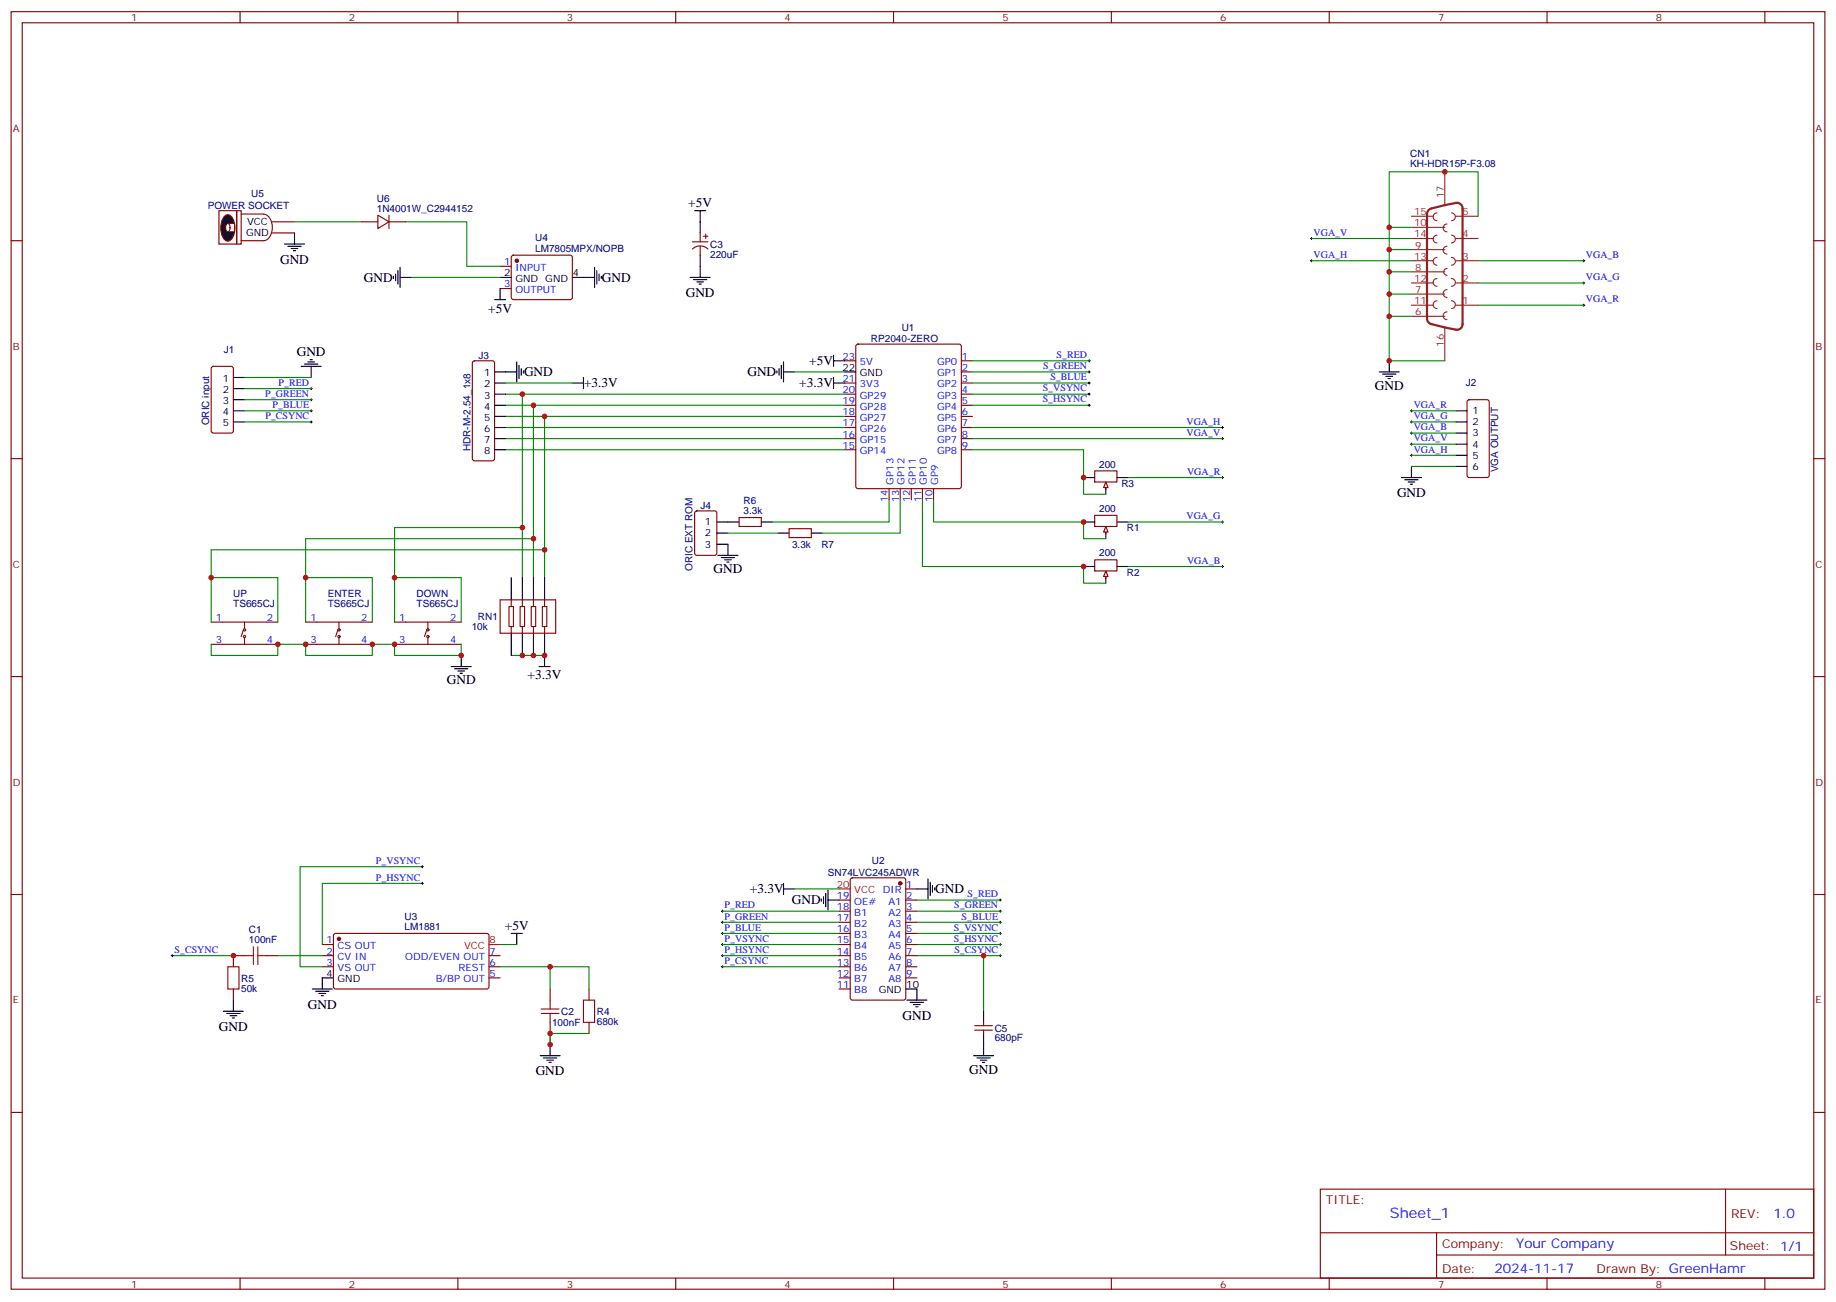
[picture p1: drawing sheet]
<svg xmlns="http://www.w3.org/2000/svg" width="583mm" height="413mm" viewBox="0 0 583 413" stroke-linecap="round" stroke-linejoin="round" font-family="sans-serif">
<g fill="none" stroke="#870000" stroke-width=".35">
<path d="M3.5 3.7h575.8v405.3h-575.8zM7.1 7.2h568.6v398.3h-568.6zM76.2 3.7v3.5M145.3 3.7v3.5M214.5 3.7v3.5M283.6 3.7v3.5M352.8 3.7v3.5M421.9 3.7v3.5M491.1 3.7v3.5M560.2 3.7v3.5M3.5 76.4h3.6M575.7 76.4h3.6"/>
<path d="M67.3 116.4l.4-.2h5.7l.6 .5 .1 20-.5 .7h-5.9l-.6-.5-.1-20zM268.1 114.5h3.5M271.9 109.4l.4-.2h32.1l.5 .2 .3 .5v44.4l-.3 .5-.5 .2h-32.1l-.5-.2-.2-.5v-44.4zM305.2 114.5h3.5M305.2 118h3.5M268.1 121.5h3.5M268.1 125.1h3.5M268.1 128.6h3.5M268.1 132.1h3.5M268.1 135.6h3.5M268.1 139.2h3.5M305.2 121.5h3.5"/>
<path d="M305.2 125.1h3.5M305.2 128.6h3.5M305.2 132.1h3.5M305.2 135.6h3.5M305.2 139.2h3.5M465.9 127l.5-.2h5.6l.7 .5v23.5l-.4 .7h-5.9l-.7-.4v-23.6zM3.5 145.5h3.6M268.1 142.7h3.5M282.2 155v3.6M285.8 155v3.6M289.3 155v3.6M292.8 155v3.6"/>
<path d="M296.3 155v3.6M305.2 142.7h3.5M347.5 149.4h7v3.5h-7zM351 153.6v1.8M575.7 145.5h3.6M3.5 214.7h3.6M575.7 214.7h3.6M3.5 283.8h3.6M575.7 283.8h3.6M3.5 353h3.6M575.7 353h3.6M419.1 377.3h156.6v28.2h-156.6z"/>
<path d="M547.7 377.3v20.9M419.1 391.1h156.5M456 398.2h119.6M456 391.1v14.2M76.2 405.5v3.5M145.3 405.5v3.5M214.5 405.5v3.5M283.6 405.5v3.5M352.8 405.5v3.5M421.9 405.5v3.5M491.1 405.5v3.5M560.2 405.5v3.5"/>
</g>
<g fill="none" stroke="#000" stroke-width=".35">
<path d="M74.1 119.8h3.5M95.6 116.2h6.4M96.7 115.5h4.2M97.7 114.8h2.1M98.4 114.1h.7M98.8 116.2v3.6M268.1 118h3.5M74.1 130.4h3.5M74.1 133.9h3.5M74.1 123.3h3.5M74.1 126.8h3.5M462.1 130.4h3.6"/>
<path d="M462.1 133.9h3.6M462.1 137.4h3.6M344 151.5h3.5M351 153.3v3.5M354.5 151.5h3.6M444.9 151.5h6.3M445.9 152.2h4.2M447 152.9h2.1M447.7 153.6h.7M448 148v3.5M462.1 140.9h3.6M462.1 144.5h3.6"/>
<path d="M462.1 148h3.6M248.7 282h3.5M248.7 280.3v3.5"/>
</g>
<g fill="none" stroke="#000" stroke-width=".32">
<path d="M447.7 130.4h.7M447.7 133.9h.7M447.7 137.4h.7M448 130v.7M448 133.5v.7M448 137.1v.7M387.7 151.5h.7M388.1 151.2v.7M447.7 140.9h.7M447.7 144.5h.7M448 140.6v.7M448 144.1v.7"/>
<path d="M387.7 165.6h.7M387.7 179.7h.7M388.1 165.3v.7M388.1 179.4v.7"/>
</g>
<path d="M77.6 119.8h21.2M448 130.4h14.1M448 133.9h14.1M448 137.4h14.1M448 140.9h14.1M448 144.5h14.1M448 148h14.1" fill="none" stroke="#008700" stroke-width=".35"/>
<path d="M351 152.9l.7 1.8h-1.4z" fill="#f0f0f0" stroke="#870000" stroke-width=".35"/>
<path d="M344 165.6h3.5M351 167.4v3.5M354.5 165.6h3.6" fill="none" stroke="#000" stroke-width=".35"/>
<path d="M347.5 163.5h7v3.5h-7zM351 167.7v1.8" fill="none" stroke="#870000" stroke-width=".35"/>
<path d="M351 167l.7 1.8h-1.4z" fill="#f0f0f0" stroke="#870000" stroke-width=".35"/>
<path d="M344 179.7h3.5M354.5 179.7h3.6M351 181.5v3.5" fill="none" stroke="#000" stroke-width=".35"/>
<path d="M347.5 177.6h7v3.6h-7zM351 181.9v1.7" fill="none" stroke="#870000" stroke-width=".35"/>
<path d="M351 181.2l.7 1.7h-1.4z" fill="#f0f0f0" stroke="#870000" stroke-width=".35"/>
<g fill="none" stroke="#000" stroke-width=".32">
<path d="M415.9 75.7h.7M416.3 75.3v.7M415.9 82.7h.7M416.3 82.4v.7M502.4 96.8h.7M502.4 89.8h.7M502.4 82.7h.7M502.7 82.4v.7M502.7 89.4v.7M502.7 96.5v.7M345.4 114.5h.7M345.4 118h.7"/>
<path d="M345.7 114.1v.7M345.7 117.7v.7M98.4 123.3h.7M98.4 126.8h.7M98.4 130.4h.7M98.4 133.9h.7M98.8 122.9v.7M98.8 126.5v.7M98.8 130v.7M98.8 133.5v.7M345.4 128.6h.7M345.4 125.1h.7"/>
<path d="M345.4 121.5h.7M345.7 121.2v.7M345.7 124.7v.7M345.7 128.2v.7M387.7 135.6h.7M387.7 139.2h.7M388.1 135.3v.7M388.1 138.8v.7M133.7 275h.7M134.1 274.6v.7M134.1 279.9v.7M133.7 280.3h.7"/>
<path d="M229 289.1h.7M229 292.6h.7M229 296.2h.7M229 299.7h.7M229.3 288.7v.8M229.3 292.3v.7M229.3 295.8v.7M229.3 299.3v.7M317.1 285.6h.8M317.1 289.1h.8M317.1 292.6h.8M317.1 296.2h.8"/>
<path d="M317.1 299.7h.8M317.5 285.2v.7M317.5 288.7v.8M317.5 292.3v.7M317.5 295.8v.7M317.5 299.3v.7M54.3 303.2h.7M54.7 302.9v.7M229 303.2h.7M229 306.7h.7M229.3 302.9v.7M229.3 306.4v.7"/>
<path d="M317.1 303.2h.8M317.5 302.9v.7"/>
</g>
<g fill="none" stroke="#008700" stroke-width=".35">
<path d="M128.8 70.4h19.4v14.1h10.5M416.3 75.7h31.7M441 79.2h7M448 72.1h-7v28.3h7M469.2 68.6v-14.1h-28.2v17.6M130.5 88h28.2M416.3 82.7h31.7M441 93.3h7M441 86.3h7M469.2 96.8h33.5M469.2 82.7h33.5M469.2 89.8h33.5"/>
<path d="M252.2 118h15.9M308.7 114.5h37M308.7 118h37M441 100.4v14.1h17.6M77.6 123.3h21.2M77.6 126.8h21.2M77.6 130.4h21.2M77.6 133.9h21.2M160.5 121.5h21.2M160.5 125.1h107.6M160.5 128.6h107.6M160.5 135.6h107.6"/>
<path d="M160.5 139.2h107.6M160.5 132.1h107.6M308.7 121.5h37M308.7 125.1h37M308.7 128.6h37M308.7 135.6h79.4M308.7 139.2h79.4M160.5 142.7h107.6M292.8 158.6v21.1h51.2v5.3h7M296.3 158.6v7h47.7v5.3h7M308.7 142.7h35.3v14.1h7M358.1 151.5h30"/>
<path d="M358.1 165.6h30M358.1 179.7h30M134.1 275h-38.9v31.7h7.1M134.1 280.3h-31.8v19.4M158.7 299.7h5.3M229.3 299.7h37M229.3 296.2h37M229.3 292.6h37M229.3 289.1h37M252.2 282h14.1M291 299.7h26.5M291 296.2h26.5"/>
<path d="M291 292.6h26.5M291 289.1h26.5M291 285.6h26.5M54.7 303.2h19.4M88.2 303.2h14.1M158.7 306.7h28.3v7.1M174.6 306.7v7.1M229.3 303.2h37M229.3 306.7h37M291 303.2h26.5M312.2 303.2v17.7M174.6 327.9v3.5v-3.5h12.4"/>
</g>
<g fill="none" stroke="#000" stroke-width=".35">
<path d="M90.3 77.4h6.4M91.4 78.1h4.2M92.4 78.8h2.1M93.1 79.6h.7M93.5 73.9v3.5M220.5 66.9h3.5M222.2 66.9v7M124.9 87.7v.7M125.6 87v2.1M126.3 85.9v4.2M127 88h3.5M127 84.8v6.4"/>
<path d="M157 95.1h3.5M158.7 88h3.6M158.7 91.5v3.6M181.7 88h7M188.7 84.8v6.4M189.4 85.9v4.2M190.1 87v2.1M190.9 87.7v.7M219.1 88h6.3M220.1 88.7h4.3M221.2 89.4h2.1M221.9 90.1h.7"/>
<path d="M222.2 81v7M157 118h7M164 114.8v6.4M164.7 115.9v4.2M165.5 116.9v2.2M166.2 117.7v.7M185.2 119.8v3.5M246.6 117.7v.7M247.3 116.9v2.2M248 115.9v4.2M248.7 118h3.5M248.7 114.8v6.4"/>
<path d="M264.6 114.5h3.5M264.6 112.7v3.5M264.6 119.8v3.5M437.8 118h6.3M438.9 118.7h4.2M439.9 119.4h2.1M441 114.5v3.5M157 121.5h3.5M157 125.1h3.5M157 128.6h3.5M157 132.1h3.5M157 135.6h3.5"/>
<path d="M157 139.2h3.5M181.7 121.5h3.5M264.6 121.5h3.5M440.6 120.1h.7M157 142.7h3.5M294.6 278.9v6.3M295.3 279.9v4.3M162.3 296.2h3.5M164 296.2v3.5M260.7 285.2v.7M261.4 284.5v2.1M262.1 283.5v4.2"/>
<path d="M262.8 285.6h3.5M262.8 282.4v6.3M291 282h3.6M296 281v2.1M296.7 281.7v.7M74.1 317.3v3.6M99.1 313.8h6.4M100.2 314.5h4.2M101.2 315.2h2.2M102 315.9h.7M105.8 310.3h-3.5v3.5M287.5 313.8h3.5v3.5"/>
<path d="M287.9 317.3h6.3M288.9 318h4.3M290 318.7h2.1M290.7 319.4h.7M70.9 320.9h6.4M72 321.6h4.2M73 322.3h2.1M73.7 323h.7M171.4 335h6.4M172.5 335.7h4.2M173.6 336.4h2.1M174.3 337.1h.7"/>
<path d="M174.6 331.4v3.6M309 335h6.4M310.1 335.7h4.2M311.1 336.4h2.2M311.9 337.1h.7M312.2 320.9v3.5M312.2 327.9v7.1"/>
</g>
<path d="M155.2 299.7h3.5M266.3 282h3.6" fill="none" stroke="#f00" stroke-width=".35"/>
<g fill="none" stroke="#870000" stroke-width=".35">
<path d="M69.5 66.9h5.6v10.5h-5.6zM75.1 66.9h1.5v10.5h-1.5zM76.6 67.9l7 .1a3.7 3.7 0 0 1 2.8 4.2 3.7 3.7 0 0 1-2.8 4.2h-7M86.4 70.4h7.1M86.4 73.9h7.1M219.8 76.7h4.9M219.8 79a3.5 3.5 0 0 1 4.9 0M222.2 73.9v2.8M222.2 78.1v2.9M223.3 75h1.4M224 74.3v1.4M158.7 84.5h3.6"/>
<path d="M158.7 91.5h3.6M162.5 81.2l.5-.2h18l.5 .2 .2 .5-.1 12.9-.6 .5-18.3-.1-.4-.6v-12.7zM150.2 114.7l.4-.2h5.7l.5 .2 .2 .5v30.3l-.2 .5-.5 .2h-5.7l-.5-.2-.2-.5v-30.3zM270.1 278.7l.5-.2h16.2l.7 .4v37.7l-.4 .7h-16.5l-.7-.4v-37.7zM102.3 299.7h3.5M106.1 296.4l.4-.2h48.3l.4 .7v16.5l-.7 .4-48.2-.1-.5-.6v-16.2zM266.3 299.7h3.6M266.3 285.6h3.6M266.3 289.1h3.6M266.3 292.6h3.6M266.3 296.2h3.6M287.5 299.7h3.5"/>
<path d="M287.5 282h3.5M287.5 285.6h3.5M287.5 289.1h3.5M287.5 292.6h3.5M287.5 296.2h3.5M74.1 313.8v3.5M77.6 303.2h-3.5v3.5M84.7 303.2h3.5M102.3 303.2h3.5M102.3 306.7h3.5M155.2 303.2h3.5M155.2 306.7h3.5"/>
<path d="M155.2 310.3h3.5M174.6 313.8v3.5M187 313.8v3.5M266.3 303.2h3.6M266.3 306.7h3.6M266.3 310.3h3.6M266.3 313.8h3.6M287.5 303.2h3.5M287.5 306.7h3.5M287.5 310.3h3.5M174.6 324.4v3.5M187 324.4v3.5"/>
<path d="M309.4 326.8h5.6M309.4 325.4h5.6M312.2 324.4v1M312.2 326.8v1.1"/>
</g>
<g fill="#870000" stroke="#870000" stroke-width=".35">
<circle cx="107.6" cy="297.9" r=".53"/>
<circle cx="285.7" cy="280.3" r=".53"/>
<circle cx="164" cy="82.7" r=".53"/>
</g>
<path d="M72.3 306.7h3.5v7.1h-3.5zM77.6 303.2h2.8M80.4 300.4v5.6M81.8 303.2h2.9M81.8 300.4v5.6M174.6 317.3v2.8M185.2 317.3h3.5v7.1h-3.5zM171.8 321.6h5.6M171.8 320.1h5.6M174.6 321.6v2.8" fill="none" stroke="#a10000" stroke-width=".35"/>
<g fill="none" stroke="#8c2424" stroke-width=".35">
<path d="M458.6 54.5v10.6M448 79.2h10.6M448 75.7h7.1M448 72.1h10.6M448 68.6h7.1M456.1 74.6a1.23 1.23 0 0 0-1.2 1.2 1.23 1.23 0 0 0 1.2 1.3M456.1 67.6a1.23 1.23 0 0 0-1.2 1.2 1.23 1.23 0 0 0 1.2 1.2M459.3 78.1a1.23 1.23 0 0 0-1.2 1.3 1.23 1.23 0 0 0 1.2 1.2M459.3 71.1a1.23 1.23 0 0 0-1.2 1.2 1.23 1.23 0 0 0 1.2 1.3M460.7 74.6a1.23 1.23 0 0 1 1.3 1.2 1.23 1.23 0 0 1-1.3 1.3M460.7 67.6a1.23 1.23 0 0 1 1.3 1.2 1.23 1.23 0 0 1-1.3 1.2M462.1 75.7h7.1"/>
<path d="M462.1 68.6h7.1M448 96.8h7.1M448 93.3h10.6M448 89.8h7.1M448 86.3h10.6M448 82.7h7.1M456.1 88.4a1.23 1.23 0 0 0-1.2 1.2 1.23 1.23 0 0 0 1.2 1.2M456.1 81.7a1.23 1.23 0 0 0-1.2 1.2 1.23 1.23 0 0 0 1.2 1.2M456.1 95.4a1.23 1.23 0 0 0-1.2 1.3 1.23 1.23 0 0 0 1.2 1.2M459.3 91.9a1.23 1.23 0 0 0-1.2 1.2 1.23 1.23 0 0 0 1.2 1.3M459.3 85.2a1.06 1.06 0 0 0-1 1.1 1.06 1.06 0 0 0 1 1M459.3 99a1.23 1.23 0 0 0-1.2 1.2 1.23 1.23 0 0 0 1.2 1.2"/>
<path d="M460.7 88.4a1.23 1.23 0 0 1 1.3 1.2 1.23 1.23 0 0 1-1.3 1.2M460.7 95.4a1.23 1.23 0 0 1 1.3 1.3 1.23 1.23 0 0 1-1.3 1.2M460.7 81.7a1.23 1.23 0 0 1 1.3 1.2 1.23 1.23 0 0 1-1.3 1.2M462.1 96.8h7.1M462.1 89.8h7.1M462.1 82.7h7.1M448 100.4h10.6M458.6 103.9v10.6"/>
</g>
<path d="M453.5 66.6l.9-.5a32.1 32.1 0 0 1 8.1-1.8l1.3 .6 .5 1.2v36.7a1.77 1.77 0 0 1-2.2 1.8l-7.7-1.8a1.8 1.8 0 0 1-1.4-1.7v-33.2z" fill="none" stroke="#8c2424" stroke-width=".71"/>
<path d="M71.4 68.5a1.58 1.58 0 0 1 2.5 .9 6.3 6.3 0 0 1-.7 6.8 1.58 1.58 0 0 1-2.5-.9 6.3 6.3 0 0 1 .7-6.8z" fill="#000" stroke="#870000" stroke-width=".35"/>
<g fill="#fff" stroke="#870000" stroke-width=".35">
<path d="M72.3 70.9h2.1v2.7h-2.1z"/>
<path d="M71.9 71.2a.47 .47 0 0 1 .4-.3 .47 .47 0 0 1 .4 .3 1.68 1.68 0 0 1-.4 2.4 1.68 1.68 0 0 1-.4-2.4z"/>
</g>
<g fill="none" stroke="#870000" stroke-width=".35">
<path d="M114.7 70.4h5.2M119.9 68.3l3.6 2.1-3.6 2.1zM123.5 68.3v4.2M123.5 70.4h5.3M220.7 162.3l.5-.2h5.6l.7 .4v13l-.4 .7h-5.9l-.7-.4v-13zM234.6 164.2h7.1v2.8h-7.1zM250.5 167.7h7v2.9h-7zM67 197.4h21.2M77.3 199.8l-.7 2.2M77.6 197.4v2.1M97 197.4h21.2M107.2 199.8l-.7 2.2"/>
<path d="M107.6 197.4v2.1M125.2 197.4h21.2M135.5 199.8l-.7 2.2M135.8 197.4v2.1M158.7 190.3h17.7v10.6h-17.7zM161.6 192.4h1.4v6.4h-1.4zM162.3 190.3v2.1M162.3 198.8v2.1M165.1 192.4h1.4v6.4h-1.4zM165.8 190.3v2.1M165.8 198.8v2.1M168.6 192.4h1.4v6.4h-1.4z"/>
<path d="M169.3 190.3v2.1M169.3 198.8v2.1M172.2 192.4h1.4v6.4h-1.4zM172.9 190.3v2.1M172.9 198.8v2.1M67 204.4h21.2M77.6 202.3v2.1M97 204.4h21.2M107.6 202.3v2.1M125.2 204.4h21.2M135.8 202.3v2.1"/>
<circle cx="77.6" cy="199.8" r=".35"/>
<circle cx="107.6" cy="199.8" r=".35"/>
<circle cx="135.8" cy="199.8" r=".35"/>
<circle cx="77.6" cy="202" r=".35"/>
<circle cx="107.6" cy="202" r=".35"/>
<circle cx="135.8" cy="202" r=".35"/>
</g>
<g fill="none" stroke="#008700" stroke-width=".35">
<path d="M93.5 70.4h21.2M165.8 125.1v42.3h-40.6v15.9M169.3 128.6v42.3h-72.3v12.4M172.9 132.1v42.3h-105.9v8.9M282.2 158.6v7h-37M285.8 158.6v10.6h-24.7M165.8 167.4v15.9M169.3 170.9v12.4M172.9 174.4v8.9M231.1 169.2h15.8M67 197.4v-14.1h21.2v14.1M97 197.4v-14.1h21.2v14.1"/>
<path d="M125.2 197.4v-14.1h21.2v14.1M67 204.4v3.6h21.2v-3.6h8.8v3.6h21.2v-3.6h7v3.6h21.2v-3.6M162.3 208h10.6"/>
</g>
<g fill="none" stroke="#000" stroke-width=".35">
<path d="M227.5 172.7h3.6v3.5M227.5 165.6h7.1M227.5 169.2h3.6M227.9 176.2h6.3M229 176.9h4.2M230 177.6h2.1M230.7 178.3h.7M241.7 165.6h3.5M246.9 169.2h3.6M257.5 169.2h3.6M162.3 183.3v7M165.8 183.3v7"/>
<path d="M169.3 183.3v7M172.9 183.3v7M143.2 211.5h6.4M144.3 212.2h4.2M145.3 212.9h2.2M146 213.6h.8M146.4 208v3.5M162.3 200.9v7.1M165.8 200.9v7.1M169.3 200.9v7.1M171.1 211.5h3.5M172.9 200.9v10.6"/>
</g>
<g fill="#c00">
<circle cx="74.1" cy="303.2" r=".88"/>
<circle cx="174.6" cy="331.4" r=".88"/>
<circle cx="174.6" cy="327.9" r=".88"/>
<circle cx="174.6" cy="306.7" r=".88"/>
<circle cx="344" cy="151.5" r=".88"/>
<circle cx="344" cy="165.6" r=".88"/>
<circle cx="344" cy="179.7" r=".88"/>
<circle cx="312.2" cy="303.2" r=".88"/>
<circle cx="441" cy="93.3" r=".88"/>
<circle cx="441" cy="86.3" r=".88"/>
<circle cx="441" cy="79.2" r=".88"/>
<circle cx="441" cy="100.4" r=".88"/>
<circle cx="441" cy="72.1" r=".88"/>
<circle cx="458.6" cy="54.5" r=".88"/>
<circle cx="441" cy="114.5" r=".88"/>
<circle cx="118.2" cy="204.4" r=".88"/>
<circle cx="125.2" cy="204.4" r=".88"/>
<circle cx="88.2" cy="204.4" r=".88"/>
<circle cx="97" cy="204.4" r=".88"/>
<circle cx="146.4" cy="208" r=".88"/>
<circle cx="125.2" cy="183.3" r=".88"/>
<circle cx="97" cy="183.3" r=".88"/>
<circle cx="67" cy="183.3" r=".88"/>
<circle cx="165.8" cy="125.1" r=".88"/>
<circle cx="169.3" cy="128.6" r=".88"/>
<circle cx="172.9" cy="132.1" r=".88"/>
<circle cx="165.8" cy="167.4" r=".88"/>
<circle cx="169.3" cy="170.9" r=".88"/>
<circle cx="172.9" cy="174.4" r=".88"/>
<circle cx="169.3" cy="208" r=".88"/>
<circle cx="165.8" cy="208" r=".88"/>
<circle cx="172.9" cy="208" r=".88"/>
</g>
<text font-size="4.6" fill="#00f" x="441.2" y="386.3">Sheet_1</text>
<g font-size="4.2">
<text x="218.5" y="65.7">+5V</text>
<text x="88.9" y="83.7">GND</text>
<text x="115.5" y="89.5">GND</text>
<text x="191" y="89.5">GND</text>
<text x="217.7" y="94.3">GND</text>
<text x="155" y="99.2">+5V</text>
<text x="94.2" y="112.9">GND</text>
<text x="166.3" y="119.4">GND</text>
<text x="237.2" y="119.4">GND</text>
<text x="256.8" y="116">+5V</text>
<text x="185.4" y="122.9">+3.3V</text>
<text x="253.7" y="122.9">+3.3V</text>
<text x="436.4" y="123.6">GND</text>
<text x="443.4" y="157.8">GND</text>
<text x="226.5" y="181.9">GND</text>
<text x="167.5" y="215.5">+3.3V</text>
<text x="141.8" y="217.1">GND</text>
<text x="238" y="283.4">+3.3V</text>
<text x="251.4" y="287">GND</text>
<text x="296.9" y="283.4">GND</text>
<text x="160.3" y="295">+5V</text>
<text x="97.7" y="320">GND</text>
<text x="286.5" y="323.6">GND</text>
<text x="69.5" y="327.1">GND</text>
<text x="170" y="341.2">GND</text>
<text x="307.6" y="340.6">GND</text>
</g>
<g font-size="4.2" fill="#00f">
<text x="562.9" y="386.6">1.0</text>
<text x="481.3" y="396.1">Your Company</text>
<text x="474.4" y="403.9">2024-11-17</text>
</g>
<g font-size="3.9" fill="#800">
<text x="420.9" y="381.9">TITLE:</text>
<text x="549.5" y="386.6">REV:</text>
<text x="457.8" y="396.1">Company:</text>
<text x="549.1" y="396.7">Sheet: 1/1</text>
<text x="457.8" y="403.8">Date:</text>
<text x="506.8" y="403.8">Drawn By: GreenHamr</text>
</g>
<g font-size="3.2" fill="#800">
<text x="41.6" y="6.7">1</text>
<text x="110.8" y="6.7">2</text>
<text x="179.9" y="6.7">3</text>
<text x="249.1" y="6.7">4</text>
<text x="318.2" y="6.7">5</text>
<text x="387.3" y="6.7">6</text>
<text x="456.5" y="6.7">7</text>
<text x="525.6" y="6.7">8</text>
<text x="4.1" y="41.8">A</text>
<text x="576.3" y="41.8">A</text>
<text x="4.1" y="110.9">B</text>
<text x="576.3" y="110.9">B</text>
<text x="4.1" y="180.1">C</text>
<text x="576.3" y="180.1">C</text>
<text x="4.1" y="249.2">D</text>
<text x="576.3" y="249.2">D</text>
<text x="4.1" y="318.4">E</text>
<text x="576.3" y="318.4">E</text>
<text x="41.6" y="408.5">1</text>
<text x="110.8" y="408.5">2</text>
<text x="179.9" y="408.5">3</text>
<text x="249.1" y="408.5">4</text>
<text x="318.2" y="408.5">5</text>
<text x="387.3" y="408.5">6</text>
<text x="456.5" y="408.5">7</text>
<text x="525.6" y="408.5">8</text>
</g>
<g font-size="3.2" fill="#000080">
<text x="447.7" y="53.1">KH-HDR15P-F3.08</text>
<text x="447.7" y="49.9">CN1</text>
<text x="79.7" y="62.5">U5</text>
<text x="119.6" y="64">U6</text>
<text x="65.9" y="66.3">POWER SOCKET</text>
<text x="119.6" y="67.2">1N4001W_C2944152</text>
<text x="169.9" y="76.6">U4</text>
<text x="169.9" y="79.9">LM7805MPX/NOPB</text>
<text x="225.4" y="81.8">220uF</text>
<text x="225.4" y="78.6">C3</text>
<text x="286.2" y="104.9">U1</text>
<text x="71.1" y="112">J1</text>
<text x="151.8" y="113.9">J3</text>
<text x="276.4" y="108.6">RP2040-ZERO</text>
<text x="465.3" y="122.6">J2</text>
<text x="66.4" y="135" transform="rotate(-90 66.4 135)">ORIC input</text>
<text x="149.3" y="143.2" transform="rotate(-90 149.3 143.2)">HDR-M-2.54_1x8</text>
<text x="348.9" y="148.3">200</text>
<text x="475.6" y="149.9" transform="rotate(-90 475.6 149.9)">VGA OUTPUT</text>
<text x="356" y="154.4">R3</text>
<text x="222.4" y="161.4">J4</text>
<text x="236" y="159.9">R6</text>
<text x="236" y="163.2">3.3k</text>
<text x="348.9" y="162.5">200</text>
<text x="251.4" y="173.8">3.3k</text>
<text x="260.7" y="173.8">R7</text>
<text x="357.7" y="168.6">R1</text>
<text x="348.9" y="176.6">200</text>
<text x="219.8" y="181.2" transform="rotate(-90 219.8 181.2)">ORIC EXT ROM</text>
<text x="357.7" y="182.7">R2</text>
<text x="74" y="189.5">UP</text>
<text x="104" y="189.5">ENTER</text>
<text x="132.3" y="189.5">DOWN</text>
<text x="74" y="192.7">TS665CJ</text>
<text x="104" y="192.7">TS665CJ</text>
<text x="132.3" y="192.7">TS665CJ</text>
<text x="151.7" y="196.8">RN1</text>
<text x="149.8" y="199.9">10k</text>
<text x="276.7" y="274.1">U2</text>
<text x="262.8" y="277.9">SN74LVC245ADWR</text>
<text x="128.4" y="291.8">U3</text>
<text x="79" y="299.3">100nF</text>
<text x="79" y="296.1">C1</text>
<text x="128.4" y="295.1">LM1881</text>
<text x="76.6" y="311.4">R5</text>
<text x="76.6" y="314.7">50k</text>
<text x="178.2" y="322">C2</text>
<text x="189.4" y="322">R4</text>
<text x="175.2" y="325.6">100nF</text>
<text x="189.4" y="325.3">680k</text>
<text x="315.7" y="327.3">C5</text>
<text x="315.7" y="330.4">680pF</text>
</g>
<g font-size="3.2" fill="#8d2323">
<text x="458.3" y="63" transform="rotate(-90 458.3 63)">17</text>
<text x="448.9" y="71.8">10</text>
<text x="448.9" y="68.3">15</text>
<text x="464.3" y="68.3">5</text>
<text x="448.9" y="75.3">14</text>
<text x="464.3" y="75.3">4</text>
<text x="448.9" y="82.4">13</text>
<text x="449.2" y="78.8">9</text>
<text x="464.3" y="82.4">3</text>
<text x="448.9" y="89.4">12</text>
<text x="449.2" y="85.9">8</text>
<text x="464.3" y="89.4">2</text>
<text x="449.2" y="93">7</text>
<text x="448.9" y="96.5">11</text>
<text x="449.2" y="100">6</text>
<text x="464.3" y="96.5">1</text>
<text x="458.3" y="110" transform="rotate(-90 458.3 110)">16</text>
</g>
<g font-size="3.2">
<text x="78.4" y="71.4">VCC</text>
<text x="78.1" y="75">GND</text>
<text x="160.1" y="87.7">2</text>
<text x="163.6" y="89.4">GND</text>
<text x="173.1" y="89.4">GND</text>
<text x="181.9" y="87.7">4</text>
<text x="153.7" y="119.4">1</text>
<text x="267.4" y="117.7">22</text>
<text x="272.9" y="119.4">GND</text>
<text x="70.8" y="121.2">1</text>
<text x="70.8" y="124.7">2</text>
<text x="153.7" y="122.9">2</text>
<text x="70.8" y="128.2">3</text>
<text x="70.8" y="131.8">4</text>
<text x="153.7" y="126.5">3</text>
<text x="153.7" y="130">4</text>
<text x="467.4" y="131.4">1</text>
<text x="70.8" y="135.3">5</text>
<text x="153.7" y="133.5">5</text>
<text x="153.7" y="137.1">6</text>
<text x="467.4" y="134.9">2</text>
<text x="153.7" y="140.6">7</text>
<text x="467.4" y="138.5">3</text>
<text x="467.4" y="142">4</text>
<text x="153.7" y="144.1">8</text>
<text x="467.4" y="145.5">5</text>
<text x="467.4" y="149">6</text>
<text x="223.8" y="166.7">1</text>
<text x="223.8" y="173.7">3</text>
<text x="223.8" y="170.2">2</text>
<text x="103.6" y="309.9">4</text>
<text x="107.1" y="311.7">GND</text>
<text x="278.9" y="315.2">GND</text>
<text x="287.7" y="313.4">10</text>
</g>
<g font-size="3.2" fill="#00f">
<text x="417" y="74.8">VGA_V</text>
<text x="417" y="81.8">VGA_H</text>
<text x="503.4" y="81.8">VGA_B</text>
<text x="160.1" y="84.1">1</text>
<text x="163.6" y="85.9">INPUT</text>
<text x="503.4" y="88.9">VGA_G</text>
<text x="160.1" y="91.2">3</text>
<text x="163.6" y="93">OUTPUT</text>
<text x="503.4" y="96">VGA_R</text>
<text x="335.4" y="113.6">S_RED</text>
<text x="267.4" y="114.1">23</text>
<text x="272.9" y="115.9">5V</text>
<text x="297.5" y="115.9">GP0</text>
<text x="297.5" y="119.4">GP1</text>
<text x="305.3" y="114.1">1</text>
<text x="305.3" y="117.7">2</text>
<text x="331.1" y="117.1">S_GREEN</text>
<text x="84.2" y="125.9">P_GREEN</text>
<text x="88.4" y="122.4">P_RED</text>
<text x="267.4" y="124.7">20</text>
<text x="267.4" y="121.2">21</text>
<text x="272.9" y="122.9">3V3</text>
<text x="297.5" y="122.9">GP2</text>
<text x="305.3" y="121.2">3</text>
<text x="305.3" y="124.7">4</text>
<text x="331" y="124.2">S_VSYNC</text>
<text x="333.4" y="120.7">S_BLUE</text>
<text x="86.5" y="129.5">P_BLUE</text>
<text x="267.4" y="131.8">18</text>
<text x="267.4" y="128.2">19</text>
<text x="272.9" y="130">GP28</text>
<text x="272.9" y="126.5">GP29</text>
<text x="297.5" y="126.5">GP3</text>
<text x="297.5" y="130">GP4</text>
<text x="305.3" y="128.2">5</text>
<text x="305.3" y="131.8">6</text>
<text x="331" y="127.7">S_HSYNC</text>
<text x="448.7" y="129.5">VGA_R</text>
<text x="84.2" y="133">P_CSYNC</text>
<text x="267.4" y="135.3">17</text>
<text x="272.9" y="137.1">GP26</text>
<text x="272.9" y="133.5">GP27</text>
<text x="297.5" y="133.5">GP5</text>
<text x="297.5" y="137.1">GP6</text>
<text x="305.3" y="135.3">7</text>
<text x="376.6" y="134.8">VGA_H</text>
<text x="448.7" y="133">VGA_G</text>
<text x="448.7" y="136.5">VGA_B</text>
<text x="267.4" y="142.3">15</text>
<text x="267.4" y="138.8">16</text>
<text x="272.9" y="140.6">GP15</text>
<text x="297.5" y="140.6">GP7</text>
<text x="305.3" y="138.8">8</text>
<text x="305.3" y="142.3">9</text>
<text x="376.6" y="138.3">VGA_V</text>
<text x="448.7" y="140.1">VGA_V</text>
<text x="448.7" y="143.6">VGA_H</text>
<text x="272.9" y="144.1">GP14</text>
<text x="297.5" y="144.1">GP8</text>
<text x="283.6" y="153.7" transform="rotate(-90 283.6 153.7)">GP13</text>
<text x="287.2" y="153.7" transform="rotate(-90 287.2 153.7)">GP12</text>
<text x="290.7" y="153.7" transform="rotate(-90 290.7 153.7)">GP11</text>
<text x="294.2" y="153.7" transform="rotate(-90 294.2 153.7)">GP10</text>
<text x="297.7" y="153.7" transform="rotate(-90 297.7 153.7)">GP9</text>
<text x="376.8" y="150.6">VGA_R</text>
<text x="281.9" y="159.3" transform="rotate(-90 281.9 159.3)">14</text>
<text x="285.4" y="159.3" transform="rotate(-90 285.4 159.3)">13</text>
<text x="288.9" y="159.3" transform="rotate(-90 288.9 159.3)">12</text>
<text x="292.5" y="159.3" transform="rotate(-90 292.5 159.3)">11</text>
<text x="296" y="159.3" transform="rotate(-90 296 159.3)">10</text>
<text x="376.6" y="164.7">VGA_G</text>
<text x="376.8" y="178.9">VGA_B</text>
<text x="68.5" y="197">1</text>
<text x="84.7" y="197">2</text>
<text x="98.5" y="197">1</text>
<text x="114.7" y="197">2</text>
<text x="126.7" y="197">1</text>
<text x="142.9" y="197">2</text>
<text x="68.5" y="204.1">3</text>
<text x="84.7" y="204.1">4</text>
<text x="98.5" y="204.1">3</text>
<text x="114.7" y="204.1">4</text>
<text x="126.7" y="204.1">3</text>
<text x="142.9" y="204.1">4</text>
<text x="119.3" y="274.1">P_VSYNC</text>
<text x="119.3" y="279.4">P_HSYNC</text>
<text x="287.7" y="281.7">1</text>
<text x="265.7" y="285.2">19</text>
<text x="271.2" y="287">OE#</text>
<text x="280.2" y="283.5">DIR</text>
<text x="282" y="287">A1</text>
<text x="287.7" y="285.2">2</text>
<text x="307.1" y="284.7">S_RED</text>
<text x="230" y="291.7">P_GREEN</text>
<text x="230" y="288.2">P_RED</text>
<text x="265.7" y="292.3">17</text>
<text x="265.7" y="288.7">18</text>
<text x="271.2" y="290.5">B1</text>
<text x="282" y="290.5">A2</text>
<text x="287.7" y="288.7">3</text>
<text x="287.7" y="292.3">4</text>
<text x="302.9" y="288.2">S_GREEN</text>
<text x="305.2" y="291.7">S_BLUE</text>
<text x="103.6" y="299.3">1</text>
<text x="230" y="298.8">P_VSYNC</text>
<text x="230" y="295.3">P_BLUE</text>
<text x="265.7" y="299.3">15</text>
<text x="265.7" y="295.8">16</text>
<text x="271.2" y="297.6">B3</text>
<text x="271.2" y="294">B2</text>
<text x="282" y="294">A3</text>
<text x="282" y="297.6">A4</text>
<text x="287.7" y="295.8">5</text>
<text x="287.7" y="299.3">6</text>
<text x="302.8" y="295.3">S_VSYNC</text>
<text x="302.8" y="298.8">S_HSYNC</text>
<text x="55.4" y="302.3">S_CSYNC</text>
<text x="103.6" y="302.9">2</text>
<text x="107.1" y="304.6">CV IN</text>
<text x="107.1" y="301.1">CS OUT</text>
<text x="128.6" y="304.6">ODD/EVEN OUT</text>
<text x="155.4" y="302.9">7</text>
<text x="230" y="302.3">P_HSYNC</text>
<text x="230" y="305.9">P_CSYNC</text>
<text x="265.7" y="302.9">14</text>
<text x="271.2" y="304.6">B5</text>
<text x="271.2" y="301.1">B4</text>
<text x="282" y="301.1">A5</text>
<text x="282" y="304.6">A6</text>
<text x="287.7" y="302.9">7</text>
<text x="303" y="302.3">S_CSYNC</text>
<text x="103.6" y="306.4">3</text>
<text x="107.1" y="308.2">VS OUT</text>
<text x="138.3" y="311.7">B/BP OUT</text>
<text x="145.6" y="308.2">REST</text>
<text x="155.4" y="306.4">6</text>
<text x="155.4" y="309.9">5</text>
<text x="265.7" y="309.9">12</text>
<text x="265.7" y="306.4">13</text>
<text x="271.2" y="311.7">B7</text>
<text x="271.2" y="308.2">B6</text>
<text x="282" y="308.2">A7</text>
<text x="282" y="311.7">A8</text>
<text x="287.7" y="306.4">8</text>
<text x="287.7" y="309.9">9</text>
<text x="265.7" y="313.4">11</text>
<text x="271.2" y="315.2">B8</text>
</g>
<g font-size="3.2" fill="#f00">
<text x="265.7" y="281.7">20</text>
<text x="271.2" y="283.5">VCC</text>
<text x="155.4" y="299.3">8</text>
<text x="147.3" y="301.1">VCC</text>
</g>
</svg>
